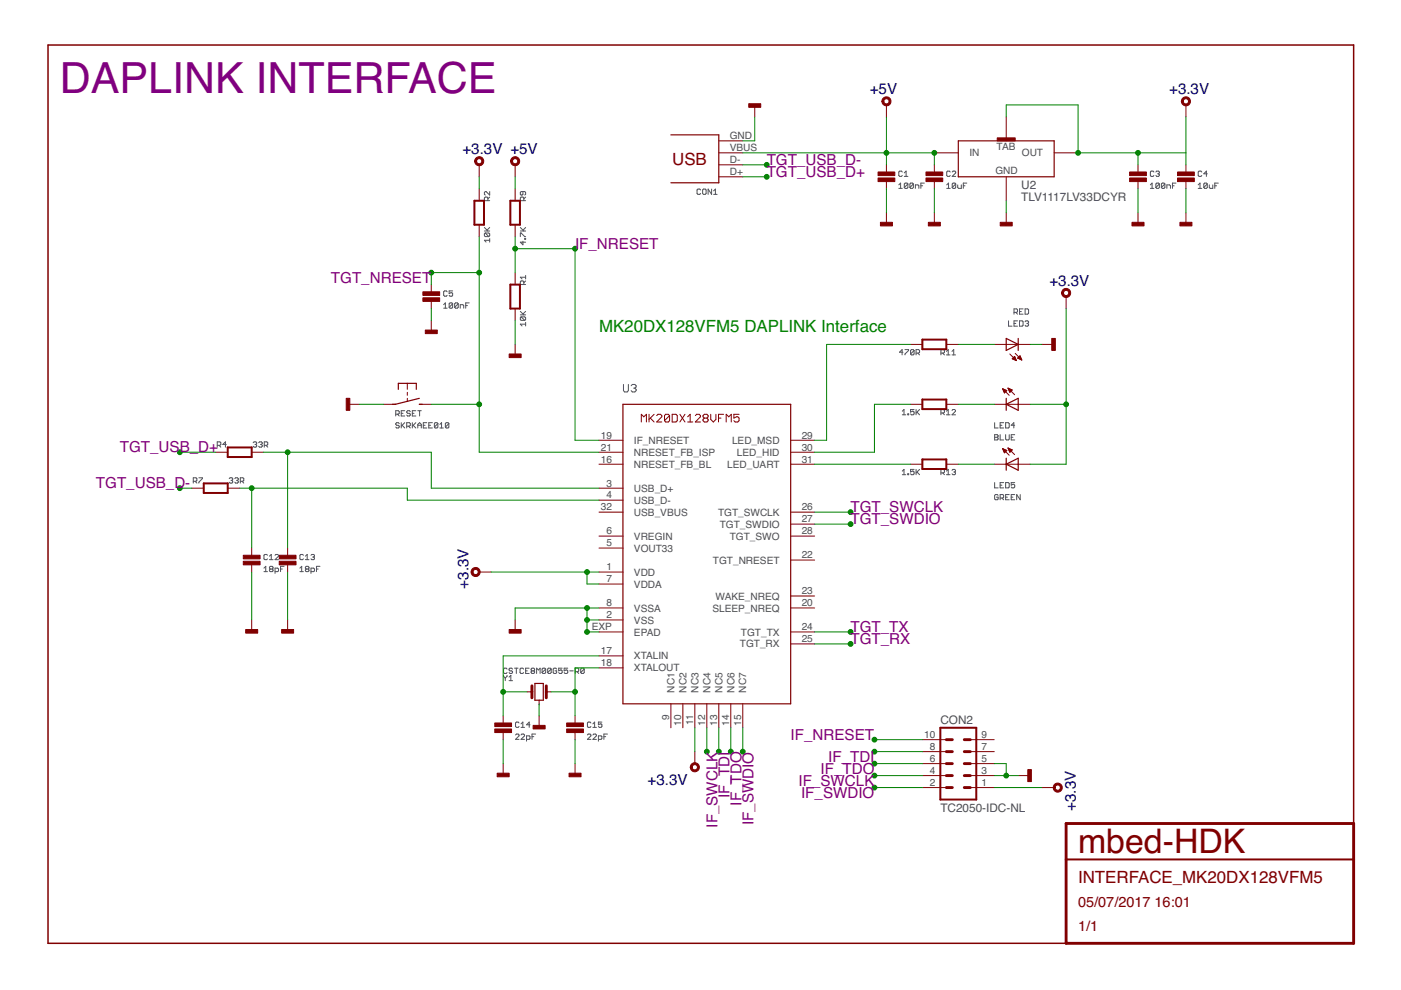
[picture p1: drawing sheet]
<svg xmlns="http://www.w3.org/2000/svg" width="297mm" height="210mm" viewBox="0 0 297 210" stroke-linecap="round" stroke-linejoin="round" font-family="sans-serif">
<g fill="none" stroke="#505050" stroke-width=".21">
<path d="M190.6 39.2l.3-.4v1.1M190.6 39.9h.7M191.3 36.5l-.2-.2h-.3l-.2 .2v.7l.2 .2h.3l.2-.2M191.7 37.4h.8M191.7 36.7l.4-.4v1.1M192.5 39v.8l-.2 .1h-.4l-.2-.1M192.5 39l-.2-.2h-.4l-.2 .2v.8M192.5 39l-.8 .8M193.7 39v.8l-.2 .1h-.4l-.2-.1M193.7 39l-.2-.2h-.4l-.2 .2v.8M193.7 39l-.8 .8M194.1 39.9v-.7h.5l.2 .2v.5"/>
<path d="M195.2 39.4h.4M196 38.8h-.8v1.1M200.7 39.9h.8M200.7 39.2l.4-.4v1.1M201.5 36.5l-.2-.2h-.4l-.2 .2v.7l.2 .2h.4l.2-.2M201.9 36.5l.2-.2h.4l.1 .2v.2l-.7 .7h.7M202.6 39v.8l-.1 .1h-.4l-.2-.1M202.6 39l-.1-.2h-.4l-.2 .2v.8M202.6 39l-.7 .8M203.1 39.2v.6l.1 .1h.6v-.7M204.2 39.4h.4M205 38.8h-.8v1.1"/>
<path d="M243.9 39.9h.7M243.9 39.2l.4-.4v1.1M244.6 36.5l-.1-.2h-.4l-.2 .2v.7l.2 .2h.4l.1-.2M245.1 36.5l.2-.2h.3l.2 .2-.2 .4M245.4 36.9h.2M245.6 36.9l.2 .1-.2 .4h-.3l-.2-.2M245.8 39v.8l-.2 .1h-.3l-.2-.1M245.8 39l-.2-.2h-.3l-.2 .2v.8M245.8 39l-.7 .8M247 39v.8l-.2 .1h-.4l-.2-.1M247 39l-.2-.2h-.4l-.2 .2v.8M247 39l-.8 .8"/>
<path d="M247.4 39.9v-.7h.6l.2 .2v.5M248.6 39.4h.3M249.3 38.8h-.7v1.1M254 39.9h.8M254 39.2l.4-.4v1.1M254.8 36.5l-.2-.2h-.4l-.2 .2v.7l.2 .2h.4l.2-.2M256 39l-.2-.2h-.4l-.2 .2v.8M256 39v.8l-.2 .1h-.4l-.2-.1M256 39l-.8 .8M256 36.9h-.8l.6-.6v1.1M256.4 39.2v.6l.2 .1h.5v-.7M257.6 39.4h.3"/>
<path d="M258.3 38.8h-.7v1.1M102.7 49h1.1M102.7 48.2l.7 .8M102.9 49.4h.7l.2 .2v.4l-.2 .2M102.9 49.4l-.2 .2v.4l.2 .2h.7M102.9 49.4l.7 .8M103.4 42.5v-.5l-.1-.2h-.4l-.2 .2v.5h1.1M103.8 50.9h-1.1l.4 .4M103.8 40.6v.8l-.9-.8-.2 .2v.4l.2 .2M103.8 50.6v.7M103.8 48.2l-.5 .6M103.8 41.8l-.4 .4"/>
<path d="M110.3 50.2v-.8h.2l.8 .8h.1M110.3 49h1.1M110.3 48.2l.8 .8M110.9 51.2v.7l-.6-.5h1.1M110.9 40.6v.6l-.2 .2-.4-.2v-.4l.2-.2h.8l.1 .2v.4l-.1 .2M111.1 42.5v-.5l-.2-.2h-.4l-.2 .2v.5h1.1M111.3 50.5h.1v.2h-.1zM111.4 58.4v.7M111.4 48.2l-.5 .6M111.4 41.8l-.3 .4M111.4 59.6l-.3 .3M111.4 58.8h-1.1l.4 .3"/>
<path d="M148.5 40.3l-.1-.2h-.4l-.2 .2v.7l.2 .2h.4l.1-.2M149.1 40.1h.4l.2 .2v.7l-.2 .2h-.4l-.1-.2v-.7zM150.9 40.1v1.1l-.8-1.1v1.1M151.3 41.2h.7M151.3 40.5l.4-.4v1.1M94.1 64.6l.3-.4v1.1M94.1 65.3h.7M94.8 61.9l-.2-.2h-.3l-.2 .2v.7l.2 .2h.3l.2-.2M96 64.4l-.2-.2h-.4l-.2 .2v.8M96 64.4v.8l-.2 .1h-.4l-.2-.1M96 61.7h-.8v.6l.4-.2 .4 .2-.2 .5h-.4l-.2-.2M96 64.4l-.8 .8"/>
<path d="M97.2 64.4v.8l-.2 .1h-.4l-.2-.1M97.2 64.4l-.2-.2h-.4l-.2 .2v.8M97.2 64.4l-.8 .8M97.6 65.3v-.7h.5l.2 .2v.5M98.7 64.8h.4M99.5 64.2h-.8v1.1M110.3 66.8h1.1M110.3 66l.8 .8M110.5 67.2h.8l.1 .2v.4l-.1 .1M110.5 67.2l-.2 .2v.4l.2 .1h.8M110.5 67.2l.8 .7M111.1 60.3v-.5l-.2-.2h-.4l-.2 .2v.5h1.1"/>
<path d="M111.4 68.3v.8M111.4 68.7h-1.1l.4 .4M111.4 66l-.5 .6M191.5 74.7h-.8l.6-.6v1.1M191.9 74.1h.7v.2l-.7 .8v.1M193.8 74.3l-.2-.2h-.4l-.1 .2v.8M193.8 74.3v.8l-.2 .1h-.4l-.1-.1M193.8 74.3l-.7 .8M194.2 74.9h.6l.2-.2v-.4l-.2-.2h-.6v1.1M194.6 74.9l.4 .3M199.5 74.9h.6l.1-.2-.1-.6h-.6v1.1M199.9 74.9l.3 .3"/>
<path d="M200.7 75.2h.7M200.7 74.5l.3-.4v1.1M201.8 75.2h.8M201.8 74.5l.4-.4v1.1M213.8 68v1.2h.8M215 66.2h.6l.1-.1v-.4l-.1-.2h-.6v1.1M215 68.6h.4M215.4 66.2l.3 .4M215.7 68h-.7v1.2h.7M216.2 68h.5l.2 .2v.8l-.2 .2h-.5zM216.2 66.1h.3M216.9 65.5h-.7v1.1h.7"/>
<path d="M217.3 65.5h.6l.2 .2v.7l-.2 .2h-.6zM217.3 68.2l.2-.2h.4l.2 .2-.2 .4M217.7 68.6h.2M217.9 68.6l.2 .2-.2 .4h-.4l-.2-.2M46.1 94.4h.5l.2-.2v-.3l-.2-.2h-.5v1.1M46.4 94.4l.4 .4M48 94.2h-.8l.6-.5v1.1M53.7 93.9l.2-.2h.4l.1 .2-.1 .3M54.1 94.2h.2M54.3 94.2l.1 .2-.1 .4h-.4l-.2-.2M54.8 93.9l.2-.2h.4l.2 .2-.2 .3M55.2 94.2h.2"/>
<path d="M55.4 94.2l.2 .2-.2 .4h-.4l-.2-.2M56 94.4h.6l.2-.2v-.3l-.2-.2h-.6v1.1M56.4 94.4l.4 .4M83.9 87.8h.6l.1-.2v-.3l-.1-.2h-.6v1.1M84.3 87.8l.3 .4M84.6 89.8l-.1-.2h-.4l-.2 .2 .2 .4h.4l.1 .2v.2l-.1 .1h-.4l-.2-.1M85.1 89.6v1.1M85.1 87.6h.3M85.3 90.2l.5 .5M85.8 87.1h-.7v1.1h.7M85.8 89.6l-.7 .8M86.2 90.4h.6l.2-.2v-.4l-.2-.2h-.6v1.1"/>
<path d="M86.6 90.4l.4 .3M87 87.3l-.2-.2h-.4l-.2 .3 .2 .2h.4l.2 .4-.2 .2h-.4l-.2-.2M87.4 89.6v1.1M87.4 87.6h.4M87.6 90.2l.6 .5M88.2 87.1h-.8v1.1h.8M88.2 89.6l-.8 .8M88.6 90.2h.7M88.6 90.7v-.7l.4-.4 .3 .4v.7M88.6 87.1h.7M89 87.1v1.1M89.7 90.2h.4"/>
<path d="M90.5 89.6h-.8v1.1h.8M90.9 90.2h.4M91.7 89.6h-.8v1.1h.8M92.8 89.8l-.2-.2h-.3l-.2 .2v.8M92.8 89.8v.8l-.2 .1h-.3l-.2-.1M92.8 89.8l-.7 .8M93.3 90.7h.7M93.3 90l.3-.4v1.1M95.2 89.8l-.2-.2h-.4l-.2 .2v.8M95.2 89.8v.8l-.2 .1h-.4l-.2-.1M95.2 89.8l-.8 .8M132.2 81.5v1.3l.2 .3h.6l.2-.3v-1.3"/>
<path d="M133.8 81.8l.3-.3h.5l.3 .3v.2l-.3 .3M134.3 82.3h.3M134.6 82.3l.3 .3v.2l-.3 .3h-.5l-.3-.3M191.3 87.2l.4-.4v1.1M191.3 99.9l.4-.4v1.1M191.3 87.9h.7M192.5 87.8h.2v.1h-.2zM193.8 86.8h-.7v.6l.3-.2 .4 .2v.4l-.2 .1h-.4l-.1-.1M193.8 99.5h-.7v.6l.3-.2 .4 .2v.4l-.2 .1h-.4l-.1-.1M194.2 86.8v1.1M194.2 99.5v1.1M194.4 87.4l.6 .5"/>
<path d="M195 86.8l-.8 .8M195 99.5l-.8 .8M199.5 87.6h.6l.1-.2-.1-.6h-.6v1.1M199.9 87.6l.3 .3M200.7 87.9h.7M200.7 87.2l.3-.4v1.1M200.7 99.9l.3-.4v1.1M201.8 87l.2-.2h.4l.2 .2-.8 .9h.8M201.8 99.7l.2-.2h.4l.2 .2-.2 .4M210.9 89.6v1.1h.7M210.9 92.2h.5l.2 .2-.2 .3 .2 .4-.2 .2h-.5zM210.9 92.7h.5"/>
<path d="M212 90.2h.4M212 92.2v1.1h.8M212.8 89.6h-.8v1.1h.8M213.2 89.6h.6l.2 .2v.8l-.2 .1h-.6zM213.2 92.2v.9l.2 .2h.4l.2-.2v-.9M214.4 92.7h.4M215.1 90.2h-.7l.5-.6v1.1M215.1 92.2h-.7v1.1h.7M41 102h.6l.1-.1v-.4l-.1-.2h-.6v1.1M41.4 102l.3 .4M42.2 101.3h.7l-.7 1.1M48.6 101.5l.2-.2h.4l.1 .2-.1 .4"/>
<path d="M49 101.9h.2M49.2 101.9l.1 .1-.1 .4h-.4l-.2-.2M49.8 101.5l.2-.2h.3l.2 .2-.2 .4M50.1 101.9h.2M50.3 101.9l.2 .1-.2 .4h-.3l-.2-.2M50.9 102h.6l.2-.1v-.4l-.2-.2h-.6v1.1M51.3 102l.4 .4M56.7 117.7l-.2-.1h-.3l-.2 .1v.8l.2 .2h.3l.2-.2M57.1 118.7h.8M57.1 117.9l.4-.3v1.1M58.3 117.7l.2-.1h.4l.2 .1v.2l-.8 .8h.8M64.3 117.7l-.1-.1h-.4l-.2 .1v.8l.2 .2h.4l.1-.2"/>
<path d="M64.7 118.7h.8M64.7 117.9l.4-.3v1.1M65.9 117.7l.2-.1h.4l.2 .1-.2 .4M66.3 118.1h.2M66.5 118.1l.2 .2-.2 .4h-.4l-.2-.2M191.3 100.6h.7M192.5 100.5h.2v.1h-.2zM194.4 100.1l.6 .5M199.5 100.3h.6l.1-.2-.1-.6h-.6v1.1M199.9 100.3l.3 .3M200.7 100.6h.7M202.2 100.1h.2"/>
<path d="M202.4 100.1l.2 .2-.2 .3h-.4l-.2-.1M210.9 102.3v1.1h.7M211.6 105l-.2-.1-.5 .1v.8l.5 .2 .2-.2v-.4h-.4M212 105.6h.6l.2-.2v-.4l-.2-.1h-.6v1.1M212 102.9h.4M212.4 105.6l.4 .4M212.8 102.3h-.8v1.1h.8M213.2 102.3h.6l.2 .2v.8l-.2 .1h-.6zM213.2 105.4h.4M214 104.9h-.8v1.1h.8M214.4 105.4h.4M215.1 102.3h-.7v.6l.4-.2 .3 .2v.4l-.2 .1h-.3l-.2-.1"/>
<path d="M215.1 104.9h-.7v1.1h.7M216.3 104.9v1.1l-.7-1.1v1.1M56 120.5l.3-.4v1.1M56 121.2h.7M57.3 120.6l-.2 .2 .2 .4h.4l.2-.2-.2-.4M57.3 120.6l-.2-.1 .2-.4h.4l.2 .2-.2 .3M57.3 120.6h.4M58.3 121.2h.6l.2-.2v-.4l-.2-.1h-.6v1.1M59.5 120.6h.4M60.2 120.1h-.7v1.1M63.6 121.2h.7M63.6 120.5l.4-.4v1.1"/>
<path d="M64.9 120.6l-.2-.1 .2-.4h.4l.2 .2-.2 .3M64.9 120.6l-.2 .2 .2 .4h.4l.2-.2-.2-.4M64.9 120.6h.4M65.9 121.2h.6l.2-.2v-.4l-.2-.1h-.6v1.1M67.1 120.6h.4M67.8 120.1h-.7v1.1M106.8 143.2l.3 .6M107.1 143.8v.5M107.5 141.9l-.2-.2h-.3l-.2 .2v.7l.2 .2h.3l.2-.2M107.5 143.2l-.4 .6M107.9 143.6l.4-.4v1.1M107.9 144.3h.8"/>
<path d="M108.7 141.9l-.2-.2h-.4l-.2 .2 .2 .3 .6 .2-.2 .4h-.4l-.2-.2M109.1 141.7h.7M109.3 155.8l.2-.2h.4l.1 .2v.2l-.7 .8h.7M109.5 141.7v1.1M110 153.3l-.1-.2h-.4l-.2 .2v.7l.2 .2h.4l.1-.2M110.5 155.8l.2-.2h.3l.2 .2v.2l-.7 .8h.7M110.5 154.2h.7M110.5 153.5l.3-.4v1.1M111 141.9l-.2-.2h-.4l-.1 .2v.7l.1 .2h.4l.2-.2M111.4 142.2h.4M111.6 156.8h.6l.2-.2v-.4l-.2-.2h-.6v1.1M112.2 141.7h-.8v1.1h.8"/>
<path d="M112.4 153.7h-.8l.6-.6v1.1M112.8 156.2h.4M112.8 142.2l-.2-.2 .2-.3h.4l.1 .2-.1 .3M112.8 142.2l-.2 .2 .2 .4h.4l.1-.2-.1-.4M112.8 142.2h.4M113.6 155.6h-.8v1.2M113.8 142.8v-1.1l.4 .3 .3-.3v1.1M115.7 141.9l-.2-.2h-.4l-.2 .2v.7M115.7 141.9v.7l-.2 .2h-.4l-.2-.2M115.7 141.9l-.8 .7M116.9 141.9l-.2-.2h-.4l-.2 .2v.7M116.9 141.9v.7l-.2 .2h-.4l-.2-.2"/>
<path d="M116.9 141.9l-.8 .7M118 141.9l-.2-.2h-.3l-.2 .2v.7l.2 .2h.3l.2-.2v-.4h-.3M119.2 141.7h-.8v.5l.4-.2 .4 .2-.2 .6h-.4l-.2-.2M120.4 141.7h-.8v.5l.4-.2 .4 .2v.4l-.2 .2h-.4l-.2-.2M120.8 142.2h.7M122 142.4h.5l.2-.2v-.3l-.2-.2h-.5v1.1M122.3 142.4l.4 .4M123.9 141.9l-.2-.2h-.4l-.2 .2v.7M123.9 141.9v.7l-.2 .2h-.4l-.2-.2M123.9 141.9l-.8 .7M124.5 155.8l.2-.2h.4l.2 .2v.2l-.8 .8h.8M125.3 153.3l-.2-.2h-.4l-.2 .2v.7l.2 .2h.4l.2-.2"/>
<path d="M125.7 155.8l.2-.2h.4l.1 .2v.2l-.7 .8h.7M125.7 154.2h.7M125.7 153.5l.4-.4v1.1M126.9 156.8h.5l.2-.2v-.4l-.2-.2h-.5v1.1M127.6 153.1h-.7v.6l.4-.2 .3 .2-.2 .5h-.3l-.2-.2M128 156.2h.4M128.8 155.6h-.8v1.2"/>
</g>
<path d="M287 174.6v-165.1h-276.8v190.5h215.8" fill="none" stroke="#800000" stroke-width=".32"/>
<g fill="none" stroke="#800000" stroke-width=".61">
<path d="M112.8 145.4v2.6M115.8 145.4v2.6M200.6 156.8h1.3M200.6 159.4h1.3M204.4 156.8h1.3M204.4 159.4h1.3M200.6 161.9h1.3M200.6 164.4h1.3M200.6 167h1.3M204.4 161.9h1.3M204.4 164.4h1.3M204.4 167h1.3"/>
<path d="M226 174.6h61v25.4h-61z"/>
</g>
<path d="M100.6 42.6h2v5h-2zM108.2 42.6h2v5h-2zM108.2 60.3h2v5.1h-2zM195.6 72h5v2h-5zM48.3 94.9h5.1v2h-5.1zM195.6 84.7h5v2h-5zM195.6 97.4h5v2h-5zM43.2 102.5h5.1v2h-5.1zM199.4 154.3h7.6v15.2h-7.6zM226 182.2h61" fill="none" stroke="#800000" stroke-width=".42"/>
<g fill="#800000" stroke="#800000" stroke-width=".21">
<path d="M107.9 75.1h2.6v.7h-2.6z"/>
<path d="M52.1 133.5h2.5v.7h-2.5z"/>
<path d="M59.7 133.5h2.6v.7h-2.6z"/>
<path d="M73.4 84.5h.8v2.5h-.8z"/>
<path d="M105.4 163.9h2.5v.8h-2.5z"/>
<path d="M120.6 163.9h2.6v.8h-2.6z"/>
<path d="M51.6 117.7h3.5v.8h-3.5z"/>
<path d="M51.6 119h3.5v.8h-3.5z"/>
<path d="M59.2 117.7h3.6v.8h-3.6z"/>
<path d="M59.2 119h3.6v.8h-3.6z"/>
<path d="M104.9 153.3h3.6v.8h-3.6z"/>
<path d="M104.9 154.6h3.6v.7h-3.6z"/>
<path d="M120.1 153.3h3.6v.8h-3.6z"/>
<path d="M120.1 154.6h3.6v.7h-3.6z"/>
<path d="M211.4 29.2h3.8v.7h-3.8z"/>
<path d="M212.1 47.1h2.5v.8h-2.5z"/>
<path d="M158.7 22h2.6v.8h-2.6z"/>
<path d="M186.2 36.5h3.5v.7h-3.5z"/>
<path d="M186.2 37.7h3.5v.8h-3.5z"/>
<path d="M186.7 47.1h2.5v.8h-2.5z"/>
<path d="M196.3 36.5h3.6v.7h-3.6z"/>
<path d="M196.3 37.7h3.6v.8h-3.6z"/>
<path d="M196.8 47.1h2.6v.8h-2.6z"/>
<path d="M239.5 36.5h3.6v.7h-3.6z"/>
<path d="M239.5 37.7h3.6v.8h-3.6z"/>
<path d="M240 47.1h2.5v.8h-2.5z"/>
<path d="M249.7 36.5h3.5v.7h-3.5z"/>
<path d="M249.7 37.7h3.5v.8h-3.5z"/>
<path d="M250.2 47.1h2.5v.8h-2.5z"/>
<path d="M107.9 133.5h2.6v.7h-2.6z"/>
<path d="M89.7 61.9h3.5v.7h-3.5z"/>
<path d="M89.7 63.1h3.5v.8h-3.5z"/>
<path d="M90.2 70h2.5v.7h-2.5z"/>
<path d="M217.9 163.2h.8v2.5h-.8z"/>
<path d="M223 71.8h.8v2.5h-.8z"/>
<path d="M113 153.8h2.6v.8h-2.6z"/>
</g>
<g fill="none" stroke="#800000" stroke-width=".21">
<path d="M101.6 34.9v2.6M109.2 34.9v2.6M152.4 37.5h5.1M152.4 34.9h5.1M152.4 29.9h5.1M152.4 32.4h5.1M160 22.2v2.6M187.9 22.2v2.6M187.9 34.9v1.6M187.9 38.5v1.5M198.1 32.4h5.1M198.1 34.9v1.6"/>
<path d="M198.1 38.5v1.5M213.3 24.8v5.1M213.3 37.5v5.1M223.5 32.4h5.1M241.3 34.9v1.6M241.3 38.5v1.5M251.4 22.2v2.6M251.4 34.9v1.6M251.4 38.5v1.5M101.6 40v2.6M101.6 47.6v2.6M109.2 40v2.6"/>
<path d="M109.2 47.6v2.6M109.2 57.8v2.5M187.9 45.1v2.5M198.1 45.1v2.5M213.3 45.1v2.5M241.3 45.1v2.5M251.4 45.1v2.5M91.4 60.3v1.6M91.4 63.9v1.5M91.4 68v2.5M109.2 65.4v2.6M109.2 73v2.6"/>
<path d="M193 73h2.6M200.6 73h2.6M210.8 73h7.6M214.1 75.1l1.4 1.4M214.6 76.1l.5-.5 .4 .9zM214.7 76h.6M214.7 76.1h.7M214.8 75.9h.5M214.9 75.8h.3M215 76.3h.4M215.1 75.6h.1M215.2 74.9l1.4 1.4"/>
<path d="M215.3 76.4h.2M215.8 75.9l.5-.5 .3 .9zM215.8 75.9h.7M215.9 76h.6M215.9 75.8h.5M216.1 75.6h.2M216.2 76.1h.4M216.2 75.5h.1M216.5 76.3h.1M221 73h2.5M226 62.9v2.5M45.7 95.9h2.6"/>
<path d="M53.4 95.9h2.5M73.7 85.7h2.5M81.3 85.7h2.5M86.4 81.3v1.2M86.4 83.2v.6M86.4 84.5v.6M88.9 85.7h2.5M127 95.9h5.1M127 98.4h5.1M127 93.3h5.1M136 89.5v-1.7l.5 .6 .6-.6v1.7M137.6 87.8v1.7"/>
<path d="M137.9 88.6l.8 .9M138.7 87.8l-1.1 1.1M139.2 88.1l.3-.3h.6l.2 .3v.3l-1.1 1.1h1.1M142 88.1v1.1l-.3 .3h-.6l-.2-.3M142 88.1l-.3-.3h-.6l-.2 .3v1.1M142 88.1l-1.1 1.1M142.5 87.8h.8l.3 .3v1.1l-.3 .3h-.8zM144.1 87.8l1.1 1.7M145.2 87.8l-1.1 1.7M145.8 89.5h1.1M145.8 88.4l.5-.6v1.7M147.4 88.1l.3-.3h.5l.3 .3v.3l-1.1 1.1h1.1"/>
<path d="M149.3 88.6l-.2 .3v.3l.2 .3h.6l.2-.3v-.3l-.2-.3M149.3 88.6l-.2-.2v-.3l.2-.3h.6l.2 .3v.3l-.2 .2M149.3 88.6h.6M150.7 87.8v1.1l.5 .6 .6-.6v-1.1M152.3 88.6h.6M153.4 87.8h-1.1v1.7M154 89.5v-1.7l.5 .6 .5-.6v1.7M156.7 87.8h-1.1v.8l.5-.2h.3l.3 .2v.6l-.3 .3h-.5l-.3-.3M167.6 95.9h5.1M167.6 98.4h5.1M167.6 93.3h5.1M193 85.7h2.6"/>
<path d="M193 98.4h2.6M200.6 85.7h2.6M200.6 98.4h2.6M210.8 85.7h7.6M210.8 98.4h7.6M212.6 82.4l1.4 1.4M212.6 82.4l.9 .4-.5 .5zM212.6 95.1l1.4 1.4M212.6 95.1l.9 .4-.5 .5zM212.6 82.5h.2M212.6 95.2h.1M212.7 95.3h.3"/>
<path d="M212.7 82.7h.4M212.7 95.4h.6M212.7 82.8h.7M212.8 95.5h.6M212.8 82.9h.6M212.8 95.7h.5M212.8 83h.5M212.9 83.1h.2M212.9 95.8h.3M212.9 95.9h.2M212.9 83.2h.1M213.7 82.3l1.4 1.4"/>
<path d="M213.7 82.3l.9 .4-.5 .5zM213.7 95l1.4 1.4M213.7 95l.9 .4-.5 .5zM213.8 82.4h.2M213.8 95.1h.1M213.8 95.2h.4M213.8 82.5h.4M213.9 82.7h.6M213.9 95.3h.5M213.9 95.4h.7M213.9 82.8h.6M214 95.5h.4"/>
<path d="M214 82.9h.4M214 95.7h.3M214 83h.3M214.1 95.8h.1M214.1 83.1h.1M40.7 103.5h2.5M48.3 103.5h2.5M53.4 116.2v1.5M53.4 119.8v1.5M61 116.2v1.5M61 119.8v1.5M127 103.5h5.1"/>
<path d="M127 106h5.1M127 116.2h5.1M127 113.7h5.1M127 108.6h5.1M167.6 113.7h5.1M167.6 118.7h5.1M167.6 108.6h5.1M167.6 111.1h5.1M53.4 131.4v2.6M61 131.4v2.6M101.6 121.3h2.5M109.2 131.4v2.6"/>
<path d="M127 121.3h5.1M127 131.4h5.1M127 123.8h5.1M127 128.9h5.1M127 139.1h5.1M127 134h5.1M167.6 128.9h5.1M167.6 126.4h5.1M167.6 136.5h5.1M167.6 134h5.1M106.7 151.8v1.5M106.7 155.3v1.5"/>
<path d="M111.8 146.7h1M114.3 148.5v1M114.3 151.8v2.5M115.8 146.7h1M121.9 151.8v1.5M121.9 155.3v1.5M127 141.6h5.1M142.2 149.2v5.1M144.8 149.2v5.1M147.3 149.2v5.1M147.3 159.4v2.5M149.9 149.2v5.1"/>
<path d="M152.4 149.2v5.1M154.9 149.2v5.1M157.5 149.2v5.1M195.6 159.4h5M195.6 156.8h5M205.7 159.4h5.1M205.7 156.8h5.1M106.7 161.9v2.5M121.9 161.9v2.5M195.6 167h5M195.6 164.4h5M195.6 161.9h5"/>
<path d="M205.7 167h5.1M205.7 164.4h5.1M205.7 161.9h5.1M215.9 164.4h2.5M221 167h2.5"/>
</g>
<g fill="none" stroke="#800000" stroke-width=".25">
<path d="M142.2 28.6h10.2v10.2h-10.2M203.2 29.9h20.3v7.6h-20.3zM213.3 71.8l2.6 1.2-2.6 1.3zM215.9 71.8v2.5M84.5 82.5v-1.2h3.8v1.2M88.9 84.5l-5.1 1.2h-.6M88.9 85.7h.6M132.1 85.7h35.5v63.5h-35.5zM213.3 85.7l2.6-1.2v2.5zM213.3 98.4l2.6-1.2v2.5zM213.3 84.5v2.5M213.3 97.2v2.5"/>
<path d="M113.4 144.9h1.8v3.6h-1.8z"/>
</g>
<g fill="#800000" stroke="#800000" stroke-width=".21">
<path d="M225.3 61.5a.96 .96 0 0 1 1.5 0 .96 .96 0 0 1-.4 1.5 .96 .96 0 0 1-1.3-.9h.4a.56 .56 0 0 1 .8-.5 .56 .56 0 0 1 .1 1 .56 .56 0 0 1-.9-.3v-.2h-.4z" fill-rule="evenodd"/>
<path d="M100.1 120.7a.96 .96 0 0 1 1.5 0 .96 .96 0 0 1-.5 1.5 .96 .96 0 0 1-1.2-.9h.4a.56 .56 0 0 1 .8-.5 .56 .56 0 0 1 .1 .9 .56 .56 0 0 1-.9-.2v-.2h-.4z" fill-rule="evenodd"/>
<path d="M250.7 20.9a.97 .97 0 0 1 1.5 .1 .97 .97 0 0 1-.5 1.4 .97 .97 0 0 1-1.2-.9h.4a.56 .56 0 0 1 .8-.5 .56 .56 0 0 1 .1 .9 .56 .56 0 0 1-.9-.2v-.2h-.4z" fill-rule="evenodd"/>
<path d="M187.2 20.9a.96 .96 0 0 1 1.5 0 .96 .96 0 0 1-.4 1.5 .96 .96 0 0 1-1.3-.9h.4a.56 .56 0 0 1 .8-.5 .56 .56 0 0 1 .1 .9 .56 .56 0 0 1-.9-.2v-.2h-.4z" fill-rule="evenodd"/>
<path d="M108.5 33.6a.96 .96 0 0 1 1.5 0 .96 .96 0 0 1-.5 1.5 .96 .96 0 0 1-1.2-.9h.4a.56 .56 0 0 1 .8-.5 .56 .56 0 0 1 .1 .9 .56 .56 0 0 1-.9-.2v-.2h-.4z" fill-rule="evenodd"/>
<path d="M100.8 33.6a.96 .96 0 0 1 1.6 0 .96 .96 0 0 1-.5 1.5 .96 .96 0 0 1-1.3-.9h.4a.56 .56 0 0 1 .8-.5 .56 .56 0 0 1 .2 .9 .56 .56 0 0 1-.9-.2l-.1-.2h-.4z" fill-rule="evenodd"/>
<path d="M146.6 162.1a.97 .97 0 0 1 1.5 0 .97 .97 0 0 1-.5 1.5 .97 .97 0 0 1-1.3-.9h.4a.56 .56 0 0 1 .8-.6 .56 .56 0 0 1 .2 .9 .56 .56 0 0 1-.9-.1l-.1-.2h-.4z" fill-rule="evenodd"/>
<path d="M223.5 166.4a.96 .96 0 0 1 1.5 0 .96 .96 0 0 1-.4 1.5 .96 .96 0 0 1-1.3-.9h.4a.56 .56 0 0 1 .8-.5 .56 .56 0 0 1 .1 .9 .56 .56 0 0 1-.9-.2v-.2h-.4z" fill-rule="evenodd"/>
</g>
<g fill="none" stroke="#008000" stroke-width=".21">
<path d="M101.6 37.5v2.5M109.2 37.5v2.5M157.5 32.4h40.6v2.5M157.5 37.5h5.1M157.5 34.9h5.1M160 24.8v5.1h-2.5M187.9 24.8v10.1M213.3 24.8v-2.6h15.3v10.2h22.8M241.3 32.4v2.5M251.4 24.8v10.1M101.6 50.2v45.7h25.4M101.6 57.8h-10.2v2.5"/>
<path d="M109.2 50.2v7.6M109.2 52.7h12.7v40.6h5.1M187.9 40v5.1M198.1 40v5.1M213.3 42.6v2.5M241.3 40v5.1M251.4 40v5.1M91.4 65.4v2.6M109.2 68v5M193 73h-17.7v20.3h-2.6M203.2 73h7.6M218.4 73h2.6"/>
<path d="M226 65.4v33h-7.6M38.1 95.9h7.6M55.9 95.9h35.5v7.6h35.6M61 95.9v20.3M76.2 85.7h5.1M91.4 85.7h10.2M172.7 98.4h20.3M193 85.7h-7.6v10.2h-12.7M203.2 85.7h7.6M203.2 98.4h7.6M218.4 85.7h7.6M38.1 103.5h2.6"/>
<path d="M50.8 103.5h35.6v2.5h40.6M53.4 103.5v12.7M172.7 108.6h7.6M172.7 111.1h7.6M53.4 121.3v10.1M61 121.3v10.1M104.1 121.3h22.9M124.5 128.9v5.1h2.5M124.5 121.3v2.5h2.5M124.5 131.4h2.5M127 128.9h-17.8v2.5M127 139.1h-20.3v12.7"/>
<path d="M172.7 134h7.6M172.7 136.5h7.6M106.7 156.8v5.1M106.7 146.7h5.1M114.3 149.2v2.6M116.8 146.7h5.1M121.9 156.8v5.1M127 141.6h-5.1v10.2M147.3 154.3v5.1M149.9 154.3v5.1M152.4 154.3v5.1M154.9 154.3v5.1"/>
<path d="M157.5 154.3v5.1M185.4 156.8h10.2M185.4 159.4h10.2M185.4 161.9h10.2M185.4 164.4h10.2M185.4 167h10.2M210.8 161.9h2.5v2.5M210.8 164.4h5.1M210.8 167h10.2"/>
</g>
<g fill="#008000" stroke="#008000" stroke-width=".21">
<circle cx="61" cy="95.9" r=".51"/>
<circle cx="53.4" cy="103.5" r=".51"/>
<circle cx="124.5" cy="128.9" r=".51"/>
<circle cx="124.5" cy="131.4" r=".51"/>
<circle cx="124.5" cy="134" r=".51"/>
<circle cx="213.3" cy="164.4" r=".51"/>
<circle cx="109.2" cy="52.7" r=".51"/>
<circle cx="121.9" cy="52.7" r=".51"/>
<circle cx="185.4" cy="156.8" r=".51"/>
<circle cx="121.9" cy="146.7" r=".51"/>
<circle cx="106.7" cy="146.7" r=".51"/>
<circle cx="180.3" cy="136.5" r=".51"/>
<circle cx="180.3" cy="108.6" r=".51"/>
<circle cx="180.3" cy="111.1" r=".51"/>
<circle cx="180.3" cy="134" r=".51"/>
<circle cx="226" cy="85.7" r=".51"/>
<circle cx="124.5" cy="121.3" r=".51"/>
<circle cx="228.6" cy="32.4" r=".51"/>
<circle cx="241.3" cy="32.4" r=".51"/>
<circle cx="101.6" cy="85.7" r=".51"/>
<circle cx="101.6" cy="57.8" r=".51"/>
<circle cx="91.4" cy="57.8" r=".51"/>
<circle cx="187.9" cy="32.4" r=".51"/>
<circle cx="198.1" cy="32.4" r=".51"/>
<circle cx="157.5" cy="159.4" r=".51"/>
<circle cx="185.4" cy="167" r=".51"/>
<circle cx="154.9" cy="159.4" r=".51"/>
<circle cx="185.4" cy="161.9" r=".51"/>
<circle cx="152.4" cy="159.4" r=".51"/>
<circle cx="185.4" cy="159.4" r=".51"/>
<circle cx="149.9" cy="159.4" r=".51"/>
<circle cx="185.4" cy="164.4" r=".51"/>
<circle cx="38.1" cy="95.9" r=".51"/>
<circle cx="162.6" cy="37.5" r=".51"/>
<circle cx="38.1" cy="103.5" r=".51"/>
<circle cx="162.6" cy="34.9" r=".51"/>
</g>
<text font-size="9.1" fill="#800080" x="12.7" y="19.7">DAPLINK INTERFACE</text>
<text font-size="7.2" fill="#800000" x="228.6" y="181">mbed-HDK</text>
<g font-size="3.6" fill="#800000">
<text x="142.5" y="34.9">USB</text>
<text x="228.6" y="187.3">INTERFACE_MK20DX128VFM5</text>
</g>
<text font-size="3.6" fill="#008000" x="127" y="70.5">MK20DX128VFM5 DAPLINK Interface</text>
<g font-size="3.2" fill="#000080">
<text x="184.4" y="20">+5V</text>
<text x="247.9" y="20">+3.3V</text>
<text x="98" y="32.7">+3.3V +5V</text>
<text x="222.5" y="60.6">+3.3V</text>
<text x="99.3" y="124.8" transform="rotate(-90 99.3 124.8)">+3.3V</text>
<text x="137.3" y="166.5">+3.3V</text>
<text x="228.1" y="171.9" transform="rotate(-90 228.1 171.9)">+3.3V</text>
</g>
<g font-size="3.2" fill="#800080">
<text x="162.6" y="34.9">TGT_USB_D-</text>
<text x="162.6" y="37.5">TGT_USB_D+</text>
<text x="121.9" y="52.7">IF_NRESET</text>
<text x="70.2" y="60.1">TGT_NRESET</text>
<text x="25.4" y="95.9">TGT_USB_D+</text>
<text x="20.3" y="103.5">TGT_USB_D-</text>
<text x="180.3" y="108.6">TGT_SWCLK</text>
<text x="180.3" y="111.1">TGT_SWDIO</text>
<text x="180.3" y="136.5">TGT_RX</text>
<text x="180.3" y="134">TGT_TX</text>
<text x="167.6" y="156.8">IF_NRESET</text>
<text x="175.6" y="161.7">IF_TDI</text>
<text x="169.3" y="166.7">IF_SWCLK</text>
<text x="174" y="164.2">IF_TDO</text>
<text x="154.7" y="169.2" transform="rotate(-90 154.7 169.2)">IF_TDI</text>
<text x="157.2" y="170.8" transform="rotate(-90 157.2 170.8)">IF_TDO</text>
<text x="169.9" y="169.3">IF_SWDIO</text>
<text x="152.1" y="175.5" transform="rotate(-90 152.1 175.5)">IF_SWCLK</text>
<text x="159.8" y="174.9" transform="rotate(-90 159.8 174.9)">IF_SWDIO</text>
</g>
<g font-size="3.1" fill="#800000">
<text x="228.6" y="192.4">05/07/2017</text>
<text x="228.6" y="197.5">1/1</text>
<text x="244.8" y="192.4">16:01</text>
</g>
<g font-size="2.5" fill="#505050">
<text x="216.5" y="40">U2</text>
<text x="216.5" y="42.6">TLV1117LV33DCYR</text>
<text x="199.4" y="153.5">CON2</text>
<text x="199.4" y="172.1">TC2050-IDC-NL</text>
</g>
<g font-size="2.1" fill="#505050">
<text x="154.7" y="29.5">GND</text>
<text x="154.7" y="34.6">D-</text>
<text x="154.7" y="32">VBUS</text>
<text x="205.5" y="33.2">IN</text>
<text x="211.3" y="31.8">TAB</text>
<text x="216.7" y="33.2">OUT</text>
<text x="154.7" y="37.1">D+</text>
<text x="211.1" y="36.8">GND</text>
<text x="127.4" y="95.5">21</text>
<text x="127.4" y="93">19</text>
<text x="134.4" y="94.1">IF_NRESET</text>
<text x="155.2" y="94.1">LED_MSD</text>
<text x="170" y="95.5">30</text>
<text x="170" y="93">29</text>
<text x="127.4" y="98.1">16</text>
<text x="134.4" y="96.7">NRESET_FB_ISP</text>
<text x="134.4" y="99.2">NRESET_FB_BL</text>
<text x="154.2" y="99.2">LED_UART</text>
<text x="156.3" y="96.7">LED_HID</text>
<text x="170" y="98.1">31</text>
<text x="128.6" y="103.2">3</text>
<text x="128.6" y="105.7">4</text>
<text x="134.4" y="104.3">USB_D+</text>
<text x="134.4" y="106.8">USB_D-</text>
<text x="127.4" y="108.2">32</text>
<text x="128.6" y="113.3">6</text>
<text x="134.4" y="109.3">USB_VBUS</text>
<text x="152.2" y="109.3">TGT_SWCLK</text>
<text x="152.6" y="111.9">TGT_SWDIO</text>
<text x="170" y="108.2">26</text>
<text x="170" y="110.8">27</text>
<text x="170" y="113.3">28</text>
<text x="128.6" y="115.8">5</text>
<text x="134.4" y="117">VOUT33</text>
<text x="134.4" y="114.4">VREGIN</text>
<text x="151.2" y="119.5">TGT_NRESET</text>
<text x="154.7" y="114.4">TGT_SWO</text>
<text x="170" y="118.4">22</text>
<text x="128.6" y="120.9">1</text>
<text x="128.6" y="123.5">7</text>
<text x="134.4" y="122">VDD</text>
<text x="134.4" y="124.6">VDDA</text>
<text x="128.6" y="131.1">2</text>
<text x="128.6" y="128.5">8</text>
<text x="134.4" y="129.7">VSSA</text>
<text x="151" y="129.7">SLEEP_NREQ</text>
<text x="151.7" y="127.1">WAKE_NREQ</text>
<text x="170" y="126">23</text>
<text x="170" y="128.5">20</text>
<text x="125.5" y="133.6">EXP</text>
<text x="134.4" y="132.2">VSS</text>
<text x="134.4" y="134.7">EPAD</text>
<text x="156.9" y="137.3">TGT_RX</text>
<text x="157.1" y="134.7">TGT_TX</text>
<text x="170" y="136.2">25</text>
<text x="170" y="133.6">24</text>
<text x="127.4" y="138.7">17</text>
<text x="127.4" y="141.2">18</text>
<text x="134.4" y="139.8">XTALIN</text>
<text x="134.4" y="142.4">XTALOUT</text>
<text x="143" y="146.9" transform="rotate(-90 143 146.9)">NC1</text>
<text x="145.5" y="146.9" transform="rotate(-90 145.5 146.9)">NC2</text>
<text x="148.1" y="146.9" transform="rotate(-90 148.1 146.9)">NC3</text>
<text x="150.6" y="146.9" transform="rotate(-90 150.6 146.9)">NC4</text>
<text x="153.2" y="146.9" transform="rotate(-90 153.2 146.9)">NC5</text>
<text x="155.7" y="146.9" transform="rotate(-90 155.7 146.9)">NC6</text>
<text x="158.2" y="146.9" transform="rotate(-90 158.2 146.9)">NC7</text>
<text x="141.9" y="152.7" transform="rotate(-90 141.9 152.7)">9</text>
<text x="144.4" y="153.9" transform="rotate(-90 144.4 153.9)">10</text>
<text x="147" y="153.8" transform="rotate(-90 147 153.8)">11</text>
<text x="149.5" y="153.9" transform="rotate(-90 149.5 153.9)">12</text>
<text x="152" y="153.9" transform="rotate(-90 152 153.9)">13</text>
<text x="154.6" y="153.9" transform="rotate(-90 154.6 153.9)">14</text>
<text x="157.1" y="153.9" transform="rotate(-90 157.1 153.9)">15</text>
<text x="195.9" y="156.5">10</text>
<text x="197.1" y="161.6">6</text>
<text x="197.1" y="159">8</text>
<text x="208.1" y="161.6">5</text>
<text x="208.1" y="159">7</text>
<text x="208.1" y="156.5">9</text>
<text x="197.1" y="166.6">2</text>
<text x="197.1" y="164.1">4</text>
<text x="208.1" y="166.6">1</text>
<text x="208.1" y="164.1">3</text>
</g>
</svg>
